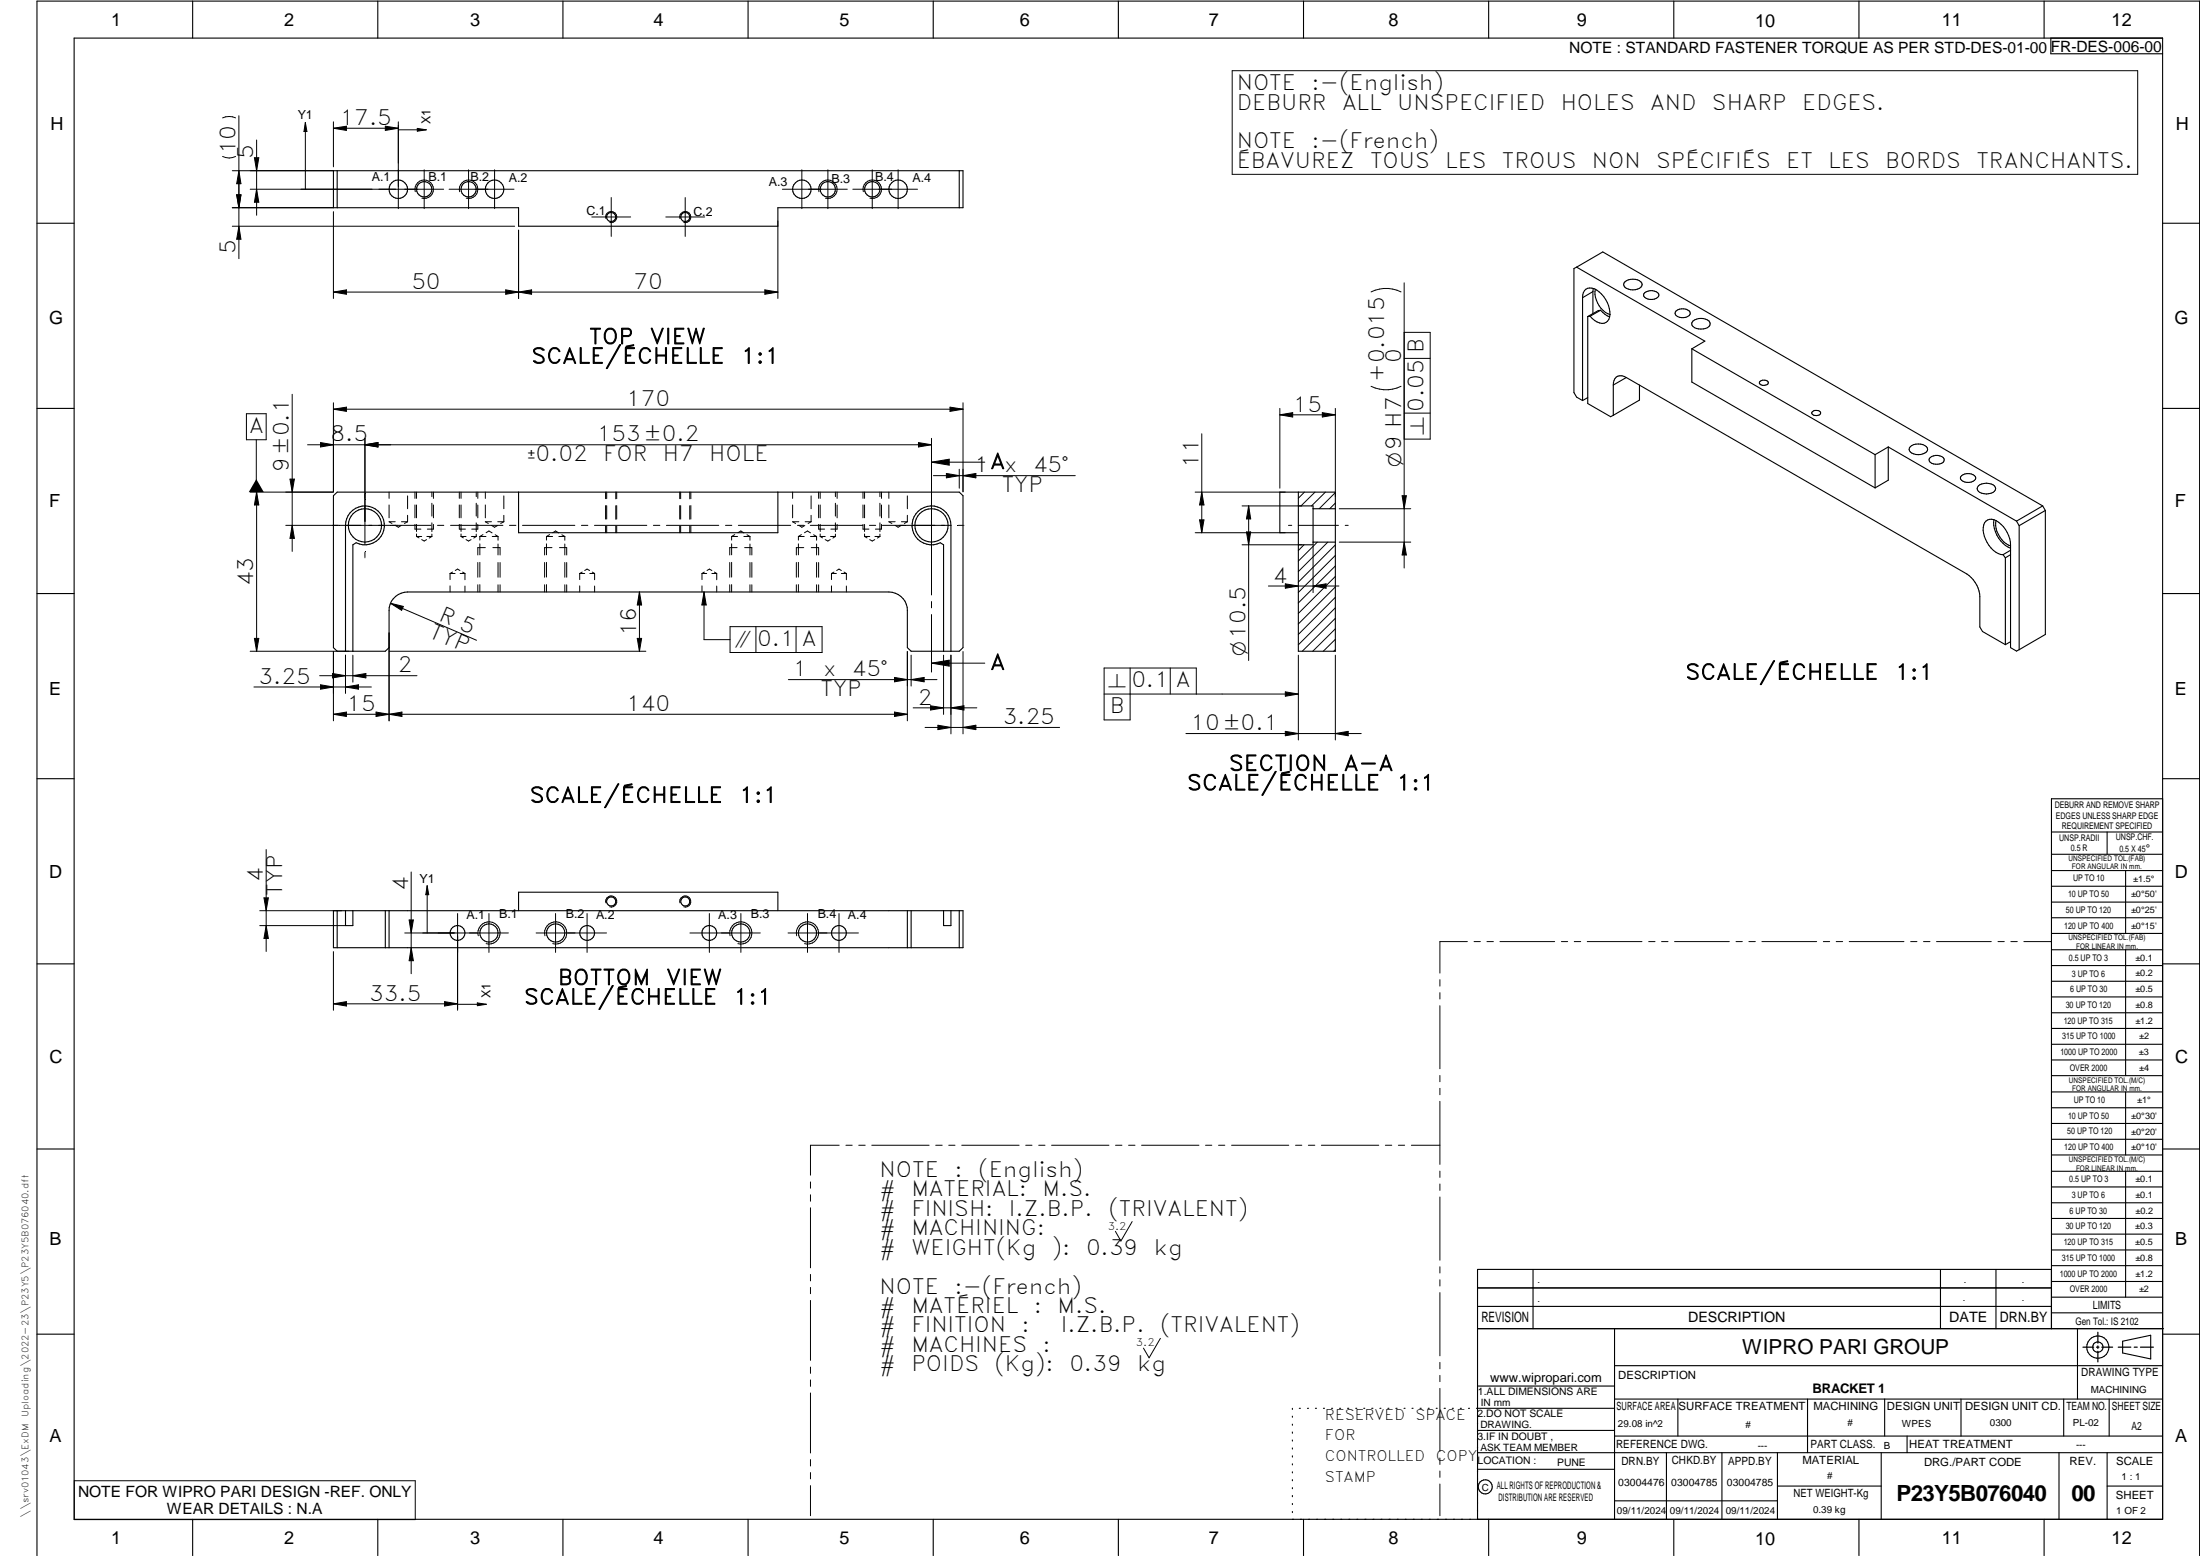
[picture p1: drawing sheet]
<svg xmlns="http://www.w3.org/2000/svg" width="594mm" height="420mm" viewBox="0 0 594 420" stroke-linecap="round" stroke-linejoin="round" font-family="sans-serif">
<g fill="none" stroke="#000" stroke-width=".3">
<path d="M20 10.3h564v400h-564zM52 .3v10M102 .3v10M152 .3v10M202 .3v10M252 .3v10M302 .3v10M352 .3v10M402 .3v10M452 .3v10M502 .3v10M552 .3v10"/>
<path d="M553.8 10.3v4.2h30.2M90 46.1h170v10h-49.9v5h-70.1v-5h-50zM91.1 46.1v10M259 46.1v10M10 60.3h10M425.7 72.1l34.7 20-3.5 2.1M425.7 72.1l-.7 .4v33.5l.7 1.2 1.6 1M425.7 72.1l7.1-4.1 118.8 68.6M430.1 78.7l-2.8 1.7M430.1 78.7v6M430.2 77.9l-.1 .8M430.8 78.1a6.4 6.4 0 0 0 4 6.8"/>
<path d="M438.8 76.1a3.4 3.4 0 0 1 4.6 .4 1.57 1.57 0 0 1-1.8 1.7h-1.3a1.97 1.97 0 0 1-1.9-1.4zM444.2 79a2.81 2.81 0 0 1 3.7 .3 1.4 1.4 0 0 1-1.7 1.6 2.03 2.03 0 0 1-2.4-1.2zM584 60.3h10M427.3 80.4v27.8M427.3 80.4a2.27 2.27 0 0 1 1.2-2.5 2.27 2.27 0 0 1 2.7 .4 7.7 7.7 0 0 1 3.4 7.4 2.1 2.1 0 0 1-3.3 1.3l-1.9-1.6M428.7 85.5v23.5l6.2 3.5 .7-.4M429.4 85.4l-.7 .1M432.2 83.8l-.6 .1-2.9 1.6M432.2 83.8l1.2 1.1 1.3 .7M432.2 83.8l-2.8 1.6M452.6 83.9a2.81 2.81 0 0 1 3.7 .3 1.35 1.35 0 0 1-1.6 1.6 1.93 1.93 0 0 1-2.4-1.2zM456.9 94.2v9l49.4 28.5"/>
<path d="M456.9 94.2l49.4 28.6M457.2 86.7a3.4 3.4 0 0 1 4.5 .4 1.5 1.5 0 0 1-1.7 1.7l-.7 .1a2.16 2.16 0 0 1-2.5-1.5zM10 110.3h10M428.7 107.4l-1.4 .8M435.6 104v8.1M439.2 101.9l-3.6 2.1M439.2 101.9l91.9 53.1a8 8 0 0 1 3.5 6.1v8.2l.7 1.2 6.2 3.6M439.2 101.9a2.14 2.14 0 0 0-2.5-.2 2.14 2.14 0 0 0-1.1 2.3M442.7 104v4l-7.1 4.1M475.3 103a1.52 1.52 0 0 1 2.2 .3 1.32 1.32 0 0 1-1.2 .8 1.32 1.32 0 0 1-1.2-.9zM489.4 111.2a1.52 1.52 0 0 1 2.3 .3 1.32 1.32 0 0 1-1.3 .7 1.32 1.32 0 0 1-1.2-.8zM584 110.3h10"/>
<path d="M90 133.9l1.1-1h167.9l1 1v41l-1 1h-13l-1-1v-10a5 5 0 0 0-5-5h-129.9a5 5 0 0 0-5 5v10l-1.1 1h-12.9l-1.1-1zM140 132.9v10.9h70.1v-10.9M350.6 132.9v43h10v-43h-15v10.9h5M350.6 136.6h4v10.5h-4M354.6 137.4h6M506.3 122.8v8.9M509.9 120.7l34.6 20M509.9 120.7v9l-3.6 2M509.9 120.7l-3.6 2.1M515.9 120.6a3.4 3.4 0 0 1 4.5 .3 1.23 1.23 0 0 1-1.1 1.7 2.77 2.77 0 0 1-3.8-1.3zM521.2 123.5a2.74 2.74 0 0 1 3.7 .3 1.31 1.31 0 0 1-1.6 1.5 1.92 1.92 0 0 1-2.4-1.1zM529.7 128.4a2.81 2.81 0 0 1 3.7 .3 1.4 1.4 0 0 1-1.7 1.6 2.03 2.03 0 0 1-2.3-1.2z"/>
<path d="M534.2 131.2a3.4 3.4 0 0 1 4.6 .4 1.53 1.53 0 0 1-1.8 1.7l-.6 .1a2.18 2.18 0 0 1-2.5-1.4zM551.6 136.6l-7.1 4.1M551.6 136.6l.7 1.2M552.3 137.8v33.5l-7.1 4.1M552.3 137.8l-7.1 4.1M354.6 146.4h6M538.4 140.3a2.11 2.11 0 0 0-2.8 2.1 7.7 7.7 0 0 0 4.7 7.3l.6 .1M538.4 140.3a7.7 7.7 0 0 0 4.5 7.7M538.4 140.3a7.8 7.8 0 0 1 4.5 6.9v27.7l1.6 .9 .7-.4M539 140.6a6.6 6.6 0 0 0 3.9 6.8M540.9 149.8l.6 .8M541.5 150.6v23.5"/>
<path d="M542.9 148.6l-2 1.2M542.9 149.8l-1.4 .8M544.5 140.7l.7 1.2M545.2 141.9v33.5M10 160.3h10M95.3 175.9v-28.8l.9-.5a5.3 5.3 0 0 0 7.3-3.1 5.3 5.3 0 0 0-4.1-6.8 5.3 5.3 0 0 0-6.1 5.2v34M256.8 175.9v-34a5.2 5.2 0 0 0-6.1-5.2 5.2 5.2 0 0 0-4.1 6.8 5.2 5.2 0 0 0 7.3 3.1l.9 .5v28.8M542.9 173.3l-1.4 .8M584 160.3h10M10 210.3h10M584 215.7h-30v143.1M584 210.3h10"/>
<path d="M554 224.7h30M554 230.7h30M554 235.1h30M554 239.3h30M569 224.7v6M574 235.1v17M90 245.9h170v10h-170zM91.1 245.9v10M93.3 245.9v4h2v-4M104 245.9v10M105.1 245.9v10M140 245.9v-5h70.1v5"/>
<path d="M245 245.9v10M246 245.9v10M254.8 245.9v4h2v-4M259 245.9v10M554 243.6h30M554 247.8h30M554 252.1h30M554 256.5h30M574 256.5v33.9M10 260.3h10M554 260.7h30M554 265h30"/>
<path d="M554 269.2h30M554 273.5h30M554 277.7h30M584 260.3h10M554 282h30M554 286.2h30M554 290.4h30M554 294.9h30M554 299.1h30M574 294.9v17M10 310.3h10M554 303.4h30"/>
<path d="M554 307.6h30M554 311.9h30M554 316.3h30M574 316.3v34M584 310.3h10M554 320.5h30M554 324.8h30M554 329h30M554 333.2h30M554 337.5h30M399 358.8h185.2M399 352.8h155"/>
<path d="M399 347.8h155M414 342.8v16M436 358.8v51.5M524 342.8v16M539 342.8v16M554 341.8h30M554 346h30M554 350.3h30M554 354.5h30M554 342.8h-155v67.5M561 358.8v19M10 360.3h10"/>
<path d="M399 374.3h37M436 377.8h148M453.1 377.8v10M488.1 377.8v14.5M508.9 377.8v10M529.5 377.8v10M557.3 377.8v10M569.5 377.8v10M573.2 362.2l7.6-1.6v6.3l-7.6-1.6zM584 368.8h-148M584 360.3h10M349 380.3v.3"/>
<path d="M349 382.4v.3M349 384.6v.3M349 386.7v.3M349 388.8v.3M349 391v.3M349 393.1v.3M349 395.3v.3M349 397.4v.3M349 399.5v.3M350.9 380.3h.2M353.1 380.3h.2M355.2 380.3h.3"/>
<path d="M357.4 380.3h.3M359.6 380.3h.3M361.7 380.3h.3M363.9 380.3h.3M366.1 380.3h.3M368.3 380.3h.2M370.4 380.3h.3M372.6 380.3h.3M374.8 380.3h.3M376.9 380.3h.4M379.1 380.3h.3M381.3 380.3h.3"/>
<path d="M383.4 380.3h.4M385.6 380.3h.3M387.8 380.3h.3M390 380.3h.3M392.2 380.3h.3M394.3 380.3h.3M396.5 380.3h.3M398.7 380.3h37.3M399 396.7h37M399 392.3h185M399 386.2h37M436 387.8h148"/>
<path d="M450 392.3v18M465 392.3v18M480 392.3v18M508 392.3v18M515 387.8v4.5M556 392.3v18M569 392.3v18M52 410.3v9.7M102 410.3v9.7M152 410.3v9.7M202 410.3v9.7M252 410.3v9.7"/>
<path d="M302 410.3v9.7M349 401.7v.3M349 403.8v.4M349 406v.3M349 408.1v.3M352 410.3v9.7M402 410.3v9.7M436 405.3h44M452 410.3v9.7M480 401.3h28M502 410.3v9.7M552 410.3v9.7"/>
<path d="M569 401.3h15M10 420v-419.7h584v419.7"/>
<circle cx="107.6" cy="51.1" r="2.5"/>
<circle cx="114.5" cy="51.1" r="2.08"/>
<circle cx="126.5" cy="51.1" r="2.08"/>
<circle cx="133.6" cy="51.1" r="2.5"/>
<circle cx="165" cy="58.6" r="1.23"/>
<circle cx="185" cy="58.6" r="1.24"/>
<circle cx="216.5" cy="51.1" r="2.49"/>
<circle cx="223.5" cy="51.1" r="2.07"/>
<circle cx="235.5" cy="51.1" r="2.08"/>
<circle cx="242.5" cy="51.1" r="2.49"/>
<circle cx="98.5" cy="141.9" r="4.5"/>
<circle cx="251.5" cy="141.9" r="4.5"/>
<circle cx="123.5" cy="251.9" r="2"/>
<circle cx="132" cy="251.9" r="2.45"/>
<circle cx="150.1" cy="251.9" r="2.46"/>
<circle cx="158.5" cy="251.9" r="2.01"/>
<circle cx="165" cy="243.4" r="1.22"/>
<circle cx="185.1" cy="243.4" r="1.22"/>
<circle cx="191.5" cy="251.9" r="2"/>
<circle cx="200.1" cy="251.9" r="2.45"/>
<circle cx="218.1" cy="251.9" r="2.45"/>
<circle cx="226.5" cy="251.9" r="2"/>
<circle cx="566.5" cy="363.7" r="1.39"/>
<circle cx="566.5" cy="363.8" r="3"/>
<circle cx="401.1" cy="401.5" r="1.9"/>
</g>
<g fill="none" stroke="#000" stroke-width=".27">
<path d="M332.7 19.1h244.6v28h-244.6zM60.1 31.8a4.2 4.2 0 0 1 3.5 0M64.5 31.2v38.6M69.3 37.8v20.3M82.5 33.1l.4 2.4h-.8zM82.5 33.1v18M90 34.6h17.6M90 34.6l3.5-.5v1.1zM90 32.9v12.1M104 34.1l3.6 .5-3.6 .6zM107.6 32.9v23.4M107.6 35.1h7.5"/>
<path d="M112.7 34.7l2.4 .4-2.4 .3zM60.1 42.2a3.9 3.9 0 0 0 3.5 0M62.7 56.1h27.3M62.7 46.1h27.3M63.9 52.6h1.2l-.6 3.5zM64.5 46.1l.6 3.5h-1.2zM68.7 42.6h1.2l-.6 3.5zM69.3 51.1l.6 3.5h-1.2zM90 57.1v23.5M112.1 51.8a2.49 2.49 0 0 1 2.2-3.2 2.49 2.49 0 0 1 2.7 2.7 2.49 2.49 0 0 1-3.1 2.2M114.5 45.8v10.5M119.8 51.1h-52.2"/>
<path d="M121.3 51.1h17.5M124.1 51.8a2.49 2.49 0 0 1 2.2-3.2 2.49 2.49 0 0 1 2.7 2.7 2.49 2.49 0 0 1-3.1 2.2M126.5 45.8v10.5M133.6 45.8v10.5M159.8 58.6h10.5M163.6 59a1.51 1.51 0 0 1 1.3-1.9 1.51 1.51 0 0 1 1.7 1.7 1.51 1.51 0 0 1-1.9 1.3M165.1 53.3v10.5M179.8 58.6h10.5M183.6 59a1.51 1.51 0 0 1 1.3-1.9 1.51 1.51 0 0 1 1.6 1.7 1.51 1.51 0 0 1-1.8 1.3M185 53.3v10.5M210.1 59.6v21M211.3 51.1h17.5"/>
<path d="M216.5 45.8v10.5M221.1 51.8a2.48 2.48 0 0 1 2.2-3.2 2.48 2.48 0 0 1 2.7 2.7 2.48 2.48 0 0 1-3.1 2.2M223.6 45.8v10.5M230.3 51.1h17.5M233.1 51.8a2.49 2.49 0 0 1 2.2-3.2 2.49 2.49 0 0 1 2.7 2.7 2.49 2.49 0 0 1-3.1 2.2M235.5 45.8v10.5M242.5 45.8v10.5M62.7 61.1h76.3M64.5 61.1l.6 3.5h-1.2zM90 78.9h120.1M90 78.9l3.5-.6v1.2zM136.6 78.3v1.2l6.9-1.2v1.2z"/>
<path d="M140 62.1v18.5M206.5 78.3l3.6 .6-3.6 .6zM378.3 78.8a9.1 9.1 0 0 0-8.1 0M379.2 76.4v77M379.2 96.8h7M379.2 89.7h7v28.9h-7M66.5 111.7h5.4v7h-5.4zM69.2 118.7v14.2M78.9 106.5v42.4M86.6 119.5l3.4 .6-3.4 .6zM90 110.5h170M90 110.5l3.5-.6v1.2z"/>
<path d="M90 108.8v24M98.5 118.4v28.7M248 119.5l3.5 .6-3.5 .6zM251.5 118.4v42.3M256.5 109.9l3.5 .6-3.5 .6zM260 108.8v24M324.5 117.1v26.7M345.6 110.3v21.5M345.6 112h15M345.6 112l3.5-.6v1.2zM357.1 111.4l3.5 .6-3.5 .6zM360.6 110.3v23.8"/>
<path d="M378.3 104.3a9.1 9.1 0 0 1-8.1 0M379.2 111.5h7M67.6 132.9h22.4M69.3 132.9l.6 3.5h-1.2zM69.3 132.9v43M78.3 129.4h1.2l-.6 3.5zM83.1 120.1h168.4M98.5 120.1l3.6-.6v1.2zM105.1 132.9v1.7M105.1 136.4v3.4M110.1 133.9v3.5M110.1 139.1v1.8"/>
<path d="M112 132.9v1.7M112 136.4v3.4M112.5 132.9v1.7M112.5 136.4v3.4M116.6 132.9v1.2M116.6 135.9v3.5M117 132.9v1.7M117 136.4v3.4M124 132.9v1.7M124 136.4v3.4M124.5 132.9v1.7M124.5 136.4v3.4"/>
<path d="M128.6 132.9v1.2M128.6 135.9v3.5M129 132.9v1.7M129 136.4v3.4M131.1 132.9v1.7M131.1 136.4v3.4M136.1 133.9v3.5M136.1 139.1v1.8M163.5 132.9v1.8M163.5 136.5v3.7M163.8 132.9v1.8M163.8 136.5v3.7"/>
<path d="M166.3 132.9v1.8M166.3 136.6v3.6M166.5 132.9v1.8M166.5 136.5v3.7M183.6 132.9v1.8M183.6 136.5v3.7M183.8 132.9v1.8M183.8 136.5v3.7M186.3 132.9v1.8M186.3 136.6v3.6M186.6 132.9v1.8M186.6 136.5v3.7"/>
<path d="M214 132.9v1.7M214 136.4v3.4M219 133.9v3.5M219 139.1v1.8M221.1 132.9v1.7M221.1 136.4v3.4M221.5 132.9v1.7M221.5 136.4v3.4M225.6 132.9v1.2M225.6 135.9v3.5M226.1 132.9v1.7M226.1 136.4v3.4"/>
<path d="M233 132.9v1.7M233 136.4v3.4M233.5 132.9v1.7M233.5 136.4v3.4M237.6 132.9v1.2M237.6 135.9v3.5M238 132.9v1.7M238 136.4v3.4M240 132.9v1.7M240 136.4v3.4M245 133.9v3.5M245 139.1v1.8"/>
<path d="M251.5 124.8h14.4M251.5 124.8l4.8-.8v1.6zM252 128.4h38.4M255.6 127.8l3.4 .6-3.4 .6zM259 126.7v5.1M260 128.4l3.5-.6v1.2zM322.7 132.9h24.3M324.5 132.9l.6 3.5h-1.2zM335.4 136.6h16.1M337.2 136.6v41.8M337.2 136.6l.5 3.5h-1.1zM352.2 132.9l-1.6 1.6"/>
<path d="M355.1 132.9l-3.8 3.7M357.9 132.9l-3.7 3.7M360.6 135.8l-1.5 1.6M360.6 133l-4.4 4.4M361.6 137.4h19.4M378.6 133.9h1.2l-.6 3.5zM77.2 141.9h39.2M78.9 141.9l.6 3.5h-1.2zM98.5 149.1v1.2M98.5 150.5v.1M106.7 140.9h-1.6l.7 .5M106.7 141.9l.9 .5 .7-.5"/>
<path d="M108.4 140.9h1.7M110.1 140.9l-.9 .5M112 141.6v1.3h1.7M112.5 141.6v1.9M112.5 144.2v.7M112.5 144.9l.7 .3M112.5 144.9h1.4M115.2 145.7l-.7 .4-.6-.4M115.3 144.9h1.3M116.6 144.9l-.7 .4M116.6 141.2v2.4M116.6 144.2v.7"/>
<path d="M117 141.6v1.3h-1.6M118.1 141.9h1.7M121.5 154.9v1.6M121.5 158.2v1.7M121.5 154.9h1.4M121.7 141.9h14.1M122.2 154.5l-.7 .4M124 141.6v1.3h1.7M124.2 154.1l-.6-.4-.7 .4M124.2 154.9h1.4M124.5 141.6v1.9M124.5 144.2v.7"/>
<path d="M124.5 144.9l.6 .3M124.5 144.9h1.4M124.9 154.5l.7 .4M125.6 154.9v1.6M125.6 158.2v1.7M127.2 145.7l-.7 .4-.6-.4M127.3 144.9h1.3M128.6 144.9l-.7 .4M128.6 141.2v2.4M128.6 144.2v.7M129 141.6v1.3h-1.6M129 151.9v4"/>
<path d="M129 157.9v2M129.6 144.9h1.6M129.6 151.8v4M129.6 157.9v2M129.6 144.9v.9M129.6 146.9v2.9M130.4 144.4l-.8 .5M131.1 147.9h-2.1v2M131.3 143.8l.7-.4 .9 .5M132.7 140.9h-1.6l.8 .5M132.7 141.9l.9 .5 .8-.5M132.9 144.9h1.6"/>
<path d="M133.1 147.9h1.9v2M133.7 144.4l.8 .5M134.4 140.9h1.7M134.5 151.9v4M134.5 157.9v2M134.5 144.9v1M134.5 146.9v3M135 151.9v4M135 157.9v2M136.1 140.9l-.9 .5M137.6 141.9h1.7M141.1 141.9h14.1"/>
<path d="M147.1 151.9v4M147.1 157.9v2M147.6 144.9h1.6M147.6 151.8v4M147.6 157.9v2M147.6 144.9v.9M147.6 146.9v2.9M148.4 144.4l-.8 .5M149 147.9h-1.9v2M149.3 143.8l.7-.4 .9 .5M150.9 144.9h1.6M151.1 147.9h1.9v2"/>
<path d="M151.7 144.4l.8 .5M152.5 151.9v4M152.5 157.9v2M152.5 144.9v1M152.5 146.9v3M153 151.9v4M153 157.9v2M156.5 154.9v1.6M156.5 158.2v1.7M156.5 154.9h1.4M157 141.9h1.7M157.2 154.5l-.7 .4"/>
<path d="M159.2 154.1l-.7-.4-.6 .4M159.3 154.9h1.3M159.9 154.5l.7 .4M160.5 141.9h14.2M160.6 154.9v1.6M160.6 158.2v1.7M163.5 142v1.8M163.8 142v1.8M166.3 142.1v1.7M166.5 142v1.8M172.7 159.9l.6 3.5h-1.2zM172.7 159.9v16"/>
<path d="M176.4 141.9h1.8M180 141.9h14.1M183.6 142v1.8M183.8 142v1.8M186.3 142.1v1.7M186.6 142v1.8M189.6 154.9v1.6M189.6 158.2v1.7M189.6 154.9h1.2M190.1 159.9l.6 3.5h-1.2zM190.1 159.9v12.8h7M190.2 154.5l-.6 .4"/>
<path d="M192.2 154.9h1.3M192.2 154.1l-.6-.4-.7 .4M192.9 154.5l.6 .4M193.5 154.9v1.6M193.5 158.2v1.7M195.9 141.9h1.7M197.1 151.9v4M197.1 157.9v2M197.6 144.9h1.6M197.6 144.9v.9M197.6 146.9v2.9M197.6 151.8v4"/>
<path d="M197.6 157.9v2M198.4 144.4l-.8 .5M199 147.9h-1.9v2M199.3 143.8l.8-.4 .8 .5M199.4 141.9h14.1M200.9 144.9h1.6M201.1 147.9h1.9v2M201.7 144.4l.8 .5M202.5 144.9v1M202.5 146.9v3M202.5 151.9v4M202.5 157.9v2"/>
<path d="M203 151.9v4M203 157.9v2M215 151.9v4M215 157.9v2M215.3 141.9h1.7M215.6 144.9v.9M215.6 146.9v2.9M215.6 144.9h1.6M215.6 151.8v4M215.6 157.9v2M215.7 141.9l.8 .5 .8-.5M215.7 140.9h-1.7l.8 .5"/>
<path d="M216.4 144.4l-.8 .5M217 147.9h-2v2M217.2 143.8l.9-.4 .8 .5M217.4 140.9h1.6M218.8 141.9h14.2M218.9 144.9h1.6M219 140.9l-.8 .5M219.1 147.9h2v2M219.7 144.4l.8 .5M220.5 144.9v1M220.5 146.9v3M220.5 151.9v4"/>
<path d="M220.5 157.9v2M221.1 151.9v4M221.1 157.9v2M221.1 141.6v1.3h1.6M221.5 141.6v1.9M221.5 144.2v.7M221.5 144.9l.6 .3M221.5 144.9h1.3M224.2 145.7l-.6 .4-.8-.4M224.3 144.9h1.3M224.5 154.9h1.3M224.5 154.9v1.6"/>
<path d="M224.5 158.2v1.7M225.2 154.5l-.7 .4M225.6 141.2v2.4M225.6 144.2v.7M225.6 144.9l-.7 .4M226.1 141.6v1.3h-1.7M227.2 154.9h1.4M227.2 154.1l-.6-.4-.7 .4M227.9 154.5l.7 .4M228.6 154.9v1.6M228.6 158.2v1.7M233 141.6v1.3h1.6"/>
<path d="M233.5 141.6v1.9M233.5 144.2v.7M233.5 144.9l.6 .3M233.5 144.9h1.4M234.8 141.9h1.7M236.2 145.7l-.7 .4-.6-.4M236.3 144.9h1.3M237.6 141.2v2.4M237.6 144.2v.7M237.6 144.9l-.7 .4M238 141.6v1.3h-1.6M238.3 141.9h18.5"/>
<path d="M241.7 140.9h-1.7l.8 .5M241.7 141.9l.8 .5 .8-.5M243.4 140.9h1.6M245 140.9l-.8 .5M258.8 141.9h1.2M260.2 141.9h.1M322.7 143.8h24.3M323.9 140.4h1.2l-.6 3.4zM335.4 147.1h16.1M336.6 143.6h1.1l-.5 3.5zM342.5 158.2h19.1M347.1 157.6l3.5 .6-3.5 .6z"/>
<path d="M347.9 141.9h.9M350.6 141.9h10.8M352.1 147.1l-1.5 1.6M354.6 158.2l3.5-.6v1.2zM354.6 147.4v12.6M355.7 146.4l-5.1 5.1M358.6 146.4l-8 7.9M360.6 147.2l-10 10M360.6 150l-10 10M360.6 152.8l-10 10M360.6 155.7l-10 10M360.6 158.5l-10 10"/>
<path d="M361.6 146.4h19.4M363.3 141.9h.8M379.2 146.4l.6 3.5h-1.2zM67.6 175.9h26.6M68.7 172.4h1.2l-.6 3.5zM90 175.9v18.7M93.3 176.9v10.3M95.3 176.9v7.3M105.1 170.9v23.7M105.1 175.9h69.3M105.4 162.9l3.5 .8-.4 1.1zM105.4 162.9l23.3 10"/>
<path d="M172.1 172.4h1.2l-.6 3.5zM197.1 169.2h24.9v7h-24.9zM204.1 169.2v7M215 169.2v7M245 175.9v18.7M246 176.9v8.4M251.5 179.1l4.8-.8v1.6zM251.5 162.4v1.7M251.5 165.9v15.6M251.5 179.1h14.4M254.8 176.9v16M256.8 176.9v21.3"/>
<path d="M260 175.9v22.3M350.6 176.9v22.9M360.6 175.4l-.4 .5M360.6 172.6l-3.3 3.3M360.6 169.8l-6.1 6.1M360.6 161.3l-10 10M360.6 164.1l-10 10M360.6 167l-8.9 8.9M360.6 176.9v22.9M68.6 185.5h31.7M86.3 182.5h26.3M86.6 184.9l3.4 .6-3.4 .6z"/>
<path d="M89.8 181.9l3.5 .6-3.5 .5zM90 192.9l3.5-.6v1.2zM90 192.9h155M93.3 185.5l3.5-.6v1.2zM95.3 182.5l3.5-.6v1.1zM101.6 192.3l6.9 1.2v-1.2l-6.9 1.2zM212.9 183.5h40.1M241.5 192.3l3.5 .6-3.5 .6zM241.5 182.9l3.5 .6-3.5 .6zM246 183.5l3.5-.6v1.2zM246.6 191.1h17.2M249.8 196.4h36.3"/>
<path d="M251.3 190.6l3.5 .5-3.5 .6zM253.3 195.8l3.5 .6-3.5 .6zM256.8 191.1l3.5-.5v1.1zM260 196.4l3.5-.6v1.2zM298.1 187.4h52.5M305.2 180.4v14h-7.1v-14h24.9v7M316 180.4v7M320.2 198.1h47.4M347.1 197.5l3.5 .6-3.5 .6zM347.1 186.8l3.5 .6-3.5 .6zM360.6 198.1l3.5-.6v1.2zM71.9 229.4v27.5"/>
<path d="M111 235.5v27.4M115.4 239.2v12.7M115.4 239.2l.4 2.4h-.8zM70.1 249.9h23.2M70.1 245.9h22.1M71.3 242.4h1.2l-.6 3.5zM71.9 249.9l.6 3.5h-1.2zM90 257v15.8M109.3 251.9h28M110.5 248.4h1.1l-.6 3.5zM111 255.9l.6 3.5h-1.1zM123.6 246.7v26.1"/>
<path d="M129.2 252.7a2.99 2.99 0 0 1 2.6-3.8 2.99 2.99 0 0 1 3.2 3.3 2.99 2.99 0 0 1-3.7 2.6M132 246.7v10.5M144.8 251.9h19M147.1 252.7a3 3 0 0 1 2.7-3.8 3 3 0 0 1 3.2 3.3 3 3 0 0 1-3.7 2.6M150 246.7v10.5M158.5 246.7v10.5M163.6 243.8a1.49 1.49 0 0 1 1.3-1.9 1.49 1.49 0 0 1 1.6 1.6 1.49 1.49 0 0 1-1.8 1.4M183.6 243.8a1.49 1.49 0 0 1 1.3-1.9 1.49 1.49 0 0 1 1.6 1.6 1.49 1.49 0 0 1-1.8 1.4M186.3 251.9h19M191.6 246.7v10.5M197.1 252.7a3 3 0 0 1 2.7-3.8 3 3 0 0 1 3.2 3.3 3 3 0 0 1-3.7 2.6M200.1 246.7v10.5"/>
<path d="M212.8 251.9h19M215.1 252.7a3 3 0 0 1 2.7-3.8 3 3 0 0 1 3.2 3.3 3 3 0 0 1-3.8 2.6M218.1 246.7v10.5M226.6 246.7v10.5M396.2 254.3h-7.4v8.5M398.1 254.3h1.6M401.5 254.3h1.8M405 254.3h14.8M421.6 254.3h1.7M425.1 254.3h1.7M428.6 254.3h14.8M445.2 254.3h1.7"/>
<path d="M448.7 254.3h1.7M452.2 254.3h14.8M468.8 254.3h1.7M472.3 254.3h1.7M475.8 254.3h14.8M492.4 254.3h1.7M495.8 254.3h1.8M499.4 254.3h14.7M516 254.3h1.6M519.4 254.3h1.8M522.9 254.3h14.8M539.5 254.3h1.7"/>
<path d="M543 254.3h1.7M546.5 254.3h7.4M90 271.1l3.5-.6v1.2zM90 271.1h33.6M120.1 270.5l3.5 .6-3.5 .6zM123.6 271.2h7.7M128.9 270.8l2.4 .4-2.4 .4zM388.8 264.5v1.8M388.8 268.1v1.6M388.8 271.6v17M388.8 290.4v1.7M388.8 293.9v1.7"/>
<path d="M388.8 297.4v17M218.9 319.2v1.6M226.6 309.2h-7.7v8.1M228.4 309.2h1.7M231.9 309.2h1.7M235.4 309.2h15.5M252.7 309.2h1.7M256.2 309.2h1.7M259.7 309.2h15.5M277 309.2h1.7M280.5 309.2h1.7M284 309.2h15.5"/>
<path d="M301.2 309.2h1.8M304.8 309.2h1.7M308.3 309.2h15.5M325.5 309.2h1.7M329.1 309.2h1.6M332.6 309.2h15.4M349.8 309.2h1.7M353.3 309.2h1.7M356.8 309.2h15.5M374.1 309.2h1.7M377.6 309.2h1.7M381.1 309.2h7.7"/>
<path d="M388.8 316.2v1.7M388.8 319.7v1.7M218.9 322.6v1.8M218.9 326.1v16.2M305.7 329.9l-3 5.2-1.5-2.6M388.8 323.2v17.1M218.9 344.1v1.8M218.9 347.6v1.7M218.9 351.2v16.1M388.8 342.1v1.6M388.8 345.6v1.7M388.8 349v17.1"/>
<path d="M218.9 369.1v1.7M218.9 372.6v1.8M218.9 376.1v16.2M313.3 361.4l-3 5.2-1.5-2.6M388.8 367.9v1.7M388.8 371.4v1.7M388.8 374.9v17M20.1 399.8h92v10.5h-92zM218.9 394.1v1.8M218.9 397.6v1.7M388.8 393.7v1.7M388.8 397.2v1.7"/>
<path d="M218.9 401.2v8.1M388.8 400.7v8.6"/>
</g>
<path d="M566.5 359.7v3M562.5 363.8h2.9M566.1 363.8h.7M566.5 363.4v.7M566.5 364.9v2.8M567.6 363.8h2.9M572 363.8h3.4M576.3 363.8h.8M578 363.8h3.5" fill="none" stroke="#000" stroke-width=".34"/>
<g fill="#000">
<path d="M82.5 33.1l.4 2.4h-.8zM90 34.6l3.5-.5v1.1zM104 34.1l3.6 .5-3.6 .6zM112.7 34.7l2.4 .4-2.4 .3zM63.9 52.6h1.2l-.6 3.5zM64.5 46.1l.6 3.5h-1.2zM68.7 42.6h1.2l-.6 3.5zM69.3 51.1l.6 3.5h-1.2zM64.5 61.1l.6 3.5h-1.2zM90 78.9l3.5-.6v1.2zM136.6 78.3l3.4 .6-3.4 .6zM140 78.9l3.5-.6v1.2z"/>
<path d="M206.5 78.3l3.6 .6-3.6 .6zM86.6 119.5l3.4 .6-3.4 .6zM90 110.5l3.5-.6v1.2zM98.5 120.1l3.6-.6v1.2zM248 119.5l3.5 .6-3.5 .6zM256.5 109.9l3.5 .6-3.5 .6zM345.6 112l3.5-.6v1.2zM357.1 111.4l3.5 .6-3.5 .6zM69.2 129.4l2 3.5h-4zM69.3 132.9l.6 3.5h-1.2zM78.3 129.4h1.2l-.6 3.5zM255.6 127.8l3.4 .6-3.4 .6z"/>
<path d="M251.5 124.8l4.8-.8v1.6zM260 128.4l3.5-.6v1.2zM324.5 132.9l.6 3.5h-1.2zM378.6 133.9h1.2l-.6 3.5zM78.9 141.9l.6 3.5h-1.2zM323.9 140.4h1.2l-.6 3.4zM337.2 136.6l.5 3.5h-1.1zM336.6 143.6h1.1l-.5 3.5zM347.1 157.6l3.5 .6-3.5 .6zM354.6 158.2l3.5-.6v1.2zM379.2 146.4l.6 3.5h-1.2zM68.7 172.4h1.2l-.6 3.5z"/>
<path d="M105.4 162.9l3.5 .8-.4 1.1zM172.1 172.4h1.2l-.6 3.5zM172.7 159.9l.6 3.5h-1.2zM190.1 159.9l.6 3.5h-1.2zM251.5 179.1l4.8-.8v1.6zM86.6 184.9l3.4 .6-3.4 .6zM89.8 181.9l3.5 .6-3.5 .5zM90 192.9l3.5-.6v1.2zM93.3 185.5l3.5-.6v1.2zM95.3 182.5l3.5-.6v1.1zM101.6 192.3l3.5 .6-3.5 .6zM105.1 192.9l3.4-.6v1.2z"/>
<path d="M241.5 192.3l3.5 .6-3.5 .6zM241.5 182.9l3.5 .6-3.5 .6zM246 183.5l3.5-.6v1.2zM251.3 190.6l3.5 .5-3.5 .6zM253.3 195.8l3.5 .6-3.5 .6zM256.8 191.1l3.5-.5v1.1zM260 196.4l3.5-.6v1.2zM347.1 197.5l3.5 .6-3.5 .6zM347.1 186.8l3.5 .6-3.5 .6zM360.6 198.1l3.5-.6v1.2zM71.9 249.9l.6 3.5h-1.2zM71.3 242.4h1.2l-.6 3.5z"/>
<path d="M111 255.9l.6 3.5h-1.1zM110.5 248.4h1.1l-.6 3.5zM115.4 239.2l.4 2.4h-.8zM90 271.1l3.5-.6v1.2zM120.1 270.5l3.5 .6-3.5 .6zM128.9 270.8l2.4 .4-2.4 .4z"/>
</g>
<g font-size="6">
<text x="512.1" y="405.2">P23Y5B076040</text>
<text x="559.4" y="405.2">00</text>
</g>
<g font-size="5.7">
<text x="334" y="24.3">NOTE</text>
<text x="334" y="29.6">DEBURR</text>
<text x="354.1" y="24.3">:-(English)</text>
<text x="362.4" y="29.6">ALL</text>
<text x="377.3" y="29.6">UNSPECIFIED</text>
<text x="421.4" y="29.6">HOLES</text>
<text x="445.6" y="29.6">AND</text>
<text x="462.3" y="29.6">SHARP</text>
<text x="486.7" y="29.6">EDGES.</text>
<text x="91.7" y="33.8">17.5</text>
<text x="63.6" y="41.6" transform="rotate(-90 63.6 41.6)">10</text>
<text x="334" y="40.1">NOTE</text>
<text x="354.1" y="40.1">:-(French)</text>
<text x="68.4" y="43" transform="rotate(-90 68.4 43)">5</text>
<text x="334" y="45.3">ÉBAVUREZ</text>
<text x="370" y="45.3">TOUS</text>
<text x="390.3" y="45.3">LES</text>
<text x="405.6" y="45.3">TROUS</text>
<text x="429.9" y="45.3">NON</text>
<text x="447.2" y="45.3">SPÉCIFIÉS</text>
<text x="482.3" y="45.3">ET</text>
<text x="493.7" y="45.3">LES</text>
<text x="509.1" y="45.3">BORDS</text>
<text x="533.7" y="45.3">TRANCHANTS.</text>
<text x="63.6" y="68.6" transform="rotate(-90 63.6 68.6)">5</text>
<text x="111.1" y="78">50</text>
<text x="171.1" y="78">70</text>
<text x="159.1" y="92.9">TOP</text>
<text x="175.5" y="92.9">VIEW</text>
<text x="143.5" y="98.1">SCALE/ÉCHELLE</text>
<text x="200.1" y="98.1">1:1</text>
<text x="378.3" y="98.1" transform="rotate(-90 378.3 98.1)">0</text>
<text x="373.8" y="103.1" transform="rotate(-90 373.8 103.1)">+0.015</text>
<text x="169.1" y="109.6">170</text>
<text x="349.1" y="111.1">15</text>
<text x="384.4" y="111.2" transform="rotate(-90 384.4 111.2)">0.05 B</text>
<text x="67.3" y="117">A</text>
<text x="89.2" y="119.2">8.5</text>
<text x="161.2" y="119.2">153±0.2</text>
<text x="162.9" y="124.5">FOR</text>
<text x="179" y="124.5">H7</text>
<text x="191.5" y="124.5">HOLE</text>
<text x="78" y="127.5" transform="rotate(-90 78 127.5)">9±0.1</text>
<text x="263.1" y="127.6">1Ax</text>
<text x="279" y="127.6">45°</text>
<text x="323.6" y="126.2" transform="rotate(-90 323.6 126.2)">11</text>
<text x="270.5" y="132.8">TYP</text>
<text x="68.4" y="158.3" transform="rotate(-90 68.4 158.3)">43</text>
<text x="343.7" y="157.4">4</text>
<text x="118.2" y="167.4" transform="rotate(23 118.2 167.4)">R 5</text>
<text x="115.6" y="172" transform="rotate(23 115.6 172)">TYP</text>
<text x="171.8" y="171.8" transform="rotate(-90 171.8 171.8)">16</text>
<text x="204.5" y="174.5">0.1 A</text>
<text x="69.8" y="184.6">3.25</text>
<text x="107.4" y="181.6">2</text>
<text x="214.1" y="182.6">1</text>
<text x="222.2" y="182.6">x</text>
<text x="230" y="182.6">45°</text>
<text x="267.4" y="180.8">A</text>
<text x="305.5" y="185.6">0.1 A</text>
<text x="455.1" y="183.5">SCALE/ÉCHELLE</text>
<text x="511.7" y="183.5">1:1</text>
<text x="221.6" y="187.9">TYP</text>
<text x="247.8" y="190.3">2</text>
<text x="93.6" y="192">15</text>
<text x="169.1" y="192">140</text>
<text x="270.8" y="195.5">3.25</text>
<text x="299.7" y="192.7">B</text>
<text x="321.5" y="197.2">10±0.1</text>
<text x="331.8" y="208.1">SECTION</text>
<text x="362.9" y="208.1">A-A</text>
<text x="320.5" y="213.4">SCALE/ÉCHELLE</text>
<text x="377.1" y="213.4">1:1</text>
<text x="143" y="216.7">SCALE/ÉCHELLE</text>
<text x="199.6" y="216.7">1:1</text>
<text x="71" y="238.2" transform="rotate(-90 71 238.2)">4</text>
<text x="76.2" y="241.8" transform="rotate(-90 76.2 241.8)">TYP</text>
<text x="110.2" y="240.6" transform="rotate(-90 110.2 240.6)">4</text>
<text x="150.7" y="265.9">BOTTOM</text>
<text x="179.9" y="265.9">VIEW</text>
<text x="99.7" y="270.2">33.5</text>
<text x="141.5" y="271.2">SCALE/ÉCHELLE</text>
<text x="198" y="271.2">1:1</text>
<text x="237.5" y="317.8">NOTE</text>
<text x="257.7" y="317.8">:</text>
<text x="264.1" y="317.8">(English)</text>
<text x="237.5" y="323">#</text>
<text x="246.1" y="323">MATERIAL:</text>
<text x="281.5" y="323">M.S.</text>
<text x="237.5" y="328.3">#</text>
<text x="246.1" y="328.3">FINISH:</text>
<text x="272.4" y="328.3">I.Z.B.P.</text>
<text x="299.3" y="328.3">(TRIVALENT)</text>
<text x="237.5" y="333.5">#</text>
<text x="246.1" y="333.5">MACHINING:</text>
<text x="237.5" y="338.8">#</text>
<text x="246.1" y="338.8">WEIGHT(Kg</text>
<text x="284" y="338.8">):</text>
<text x="293.3" y="338.8">0.39</text>
<text x="311.6" y="338.8">kg</text>
<text x="237.5" y="349.3">NOTE</text>
<text x="257.7" y="349.3">:-(French)</text>
<text x="237.5" y="354.5">#</text>
<text x="237.5" y="359.8">#</text>
<text x="246.1" y="359.8">FINITION</text>
<text x="246.1" y="354.5">MATÉRIEL</text>
<text x="275.8" y="359.8">:</text>
<text x="279.2" y="354.5">:</text>
<text x="285.6" y="354.5">M.S.</text>
<text x="286.4" y="359.8">I.Z.B.P.</text>
<text x="313.3" y="359.8">(TRIVALENT)</text>
<text x="237.5" y="365">#</text>
<text x="246.1" y="365">MACHINES</text>
<text x="281.5" y="365">:</text>
<text x="237.5" y="370.3">#</text>
<text x="246.1" y="370.3">POIDS</text>
<text x="268.5" y="370.3">(Kg):</text>
<text x="288.8" y="370.3">0.39</text>
<text x="307.1" y="370.3">kg</text>
</g>
<text font-size="5.6" x="470.5" y="365.5">WIPRO PARI GROUP</text>
<g font-size="5.4">
<text x="384.4" y="117.5" transform="rotate(-90 384.4 117.5)">n</text>
<text x="142.5" y="124.5">u0.02</text>
<text x="378.3" y="126.2" transform="rotate(-90 378.3 126.2)">O9 H7</text>
<text x="198.4" y="174.5">i</text>
<text x="336.3" y="177.1" transform="rotate(-90 336.3 177.1)">O10.5</text>
<text x="299.2" y="185.6">n</text>
</g>
<g font-size="4.9">
<text x="30" y="6.9">1</text>
<text x="76.7" y="6.9">2</text>
<text x="127" y="6.9">3</text>
<text x="176.5" y="6.9">4</text>
<text x="226.7" y="6.9">5</text>
<text x="275.4" y="6.9">6</text>
<text x="326.4" y="6.9">7</text>
<text x="375" y="6.9">8</text>
<text x="425.8" y="6.9">9</text>
<text x="473.9" y="7.3">10</text>
<text x="524.3" y="6.9">11</text>
<text x="570.2" y="6.9">12</text>
<text x="13.6" y="35.1">H</text>
<text x="587.6" y="35.1">H</text>
<text x="13.2" y="87.5">G</text>
<text x="587.2" y="87.5">G</text>
<text x="13.2" y="137">F</text>
<text x="587.2" y="137">F</text>
<text x="13.2" y="187.6">E</text>
<text x="587.2" y="187.6">E</text>
<text x="13.2" y="237">D</text>
<text x="587.2" y="237">D</text>
<text x="13.4" y="287.1">C</text>
<text x="587.4" y="287.1">C</text>
<text x="13.4" y="336.2">B</text>
<text x="587.4" y="336.2">B</text>
<text x="13.4" y="389.3">A</text>
<text x="587.4" y="389.3">A</text>
<text x="30" y="416.9">1</text>
<text x="76.7" y="416.9">2</text>
<text x="127" y="416.9">3</text>
<text x="176.5" y="416.9">4</text>
<text x="226.7" y="416.9">5</text>
<text x="275.4" y="416.9">6</text>
<text x="326.4" y="416.9">7</text>
<text x="375" y="416.9">8</text>
<text x="425.8" y="416.9">9</text>
<text x="473.9" y="417.3">10</text>
<text x="524.3" y="416.9">11</text>
<text x="570.2" y="416.9">12</text>
</g>
<g font-size="4.2">
<text x="423.7" y="14.3">NOTE : STANDARD FASTENER TORQUE AS PER STD-DES-01-00</text>
<text x="553.8" y="14">FR-DES-006-00</text>
<text x="21.1" y="404.3">NOTE FOR WIPRO PARI DESIGN -REF. ONLY</text>
<text x="45.1" y="408.8">WEAR DETAILS : N.A</text>
</g>
<g font-size="3.9">
<text x="400" y="357.1">REVISION</text>
<text x="455.9" y="357.1">DESCRIPTION</text>
<text x="526.4" y="357.1">DATE</text>
<text x="540" y="357.1">DRN.BY</text>
<text x="357.8" y="383.3">RESERVED</text>
<text x="382.3" y="383.3">SPACE</text>
<text x="357.8" y="388.9">FOR</text>
<text x="357.8" y="394.5">CONTROLLED</text>
<text x="387.8" y="394.5">COPY</text>
<text x="357.8" y="400">STAMP</text>
</g>
<text font-size="3.6" x="489.5" y="376.1">BRACKET 1</text>
<text font-size="3.5" x="402.4" y="373.3">www.wipropari.com</text>
<g font-size="3.4">
<text x="80.4" y="32.3">Y1</text>
<text x="116.3" y="33.4" transform="rotate(-90 116.3 33.4)">X1</text>
<text x="100.4" y="48.9">A.1</text>
<text x="115.7" y="48.8">B.1</text>
<text x="127" y="48.9">B.2</text>
<text x="137.4" y="49.2">A.2</text>
<text x="207.6" y="50.2">A.3</text>
<text x="224.5" y="49.4">B.3</text>
<text x="236.3" y="48.9">B.4</text>
<text x="246.4" y="49.2">A.4</text>
<text x="158.4" y="58">C.1</text>
<text x="187.2" y="58.3">C.2</text>
<text x="113.3" y="238.3">Y1</text>
<text x="126" y="248.2">A.1</text>
<text x="134.8" y="247.9">B.1</text>
<text x="152.8" y="247.9">B.2</text>
<text x="160.9" y="248.2">A.2</text>
<text x="194" y="248.2">A.3</text>
<text x="202.8" y="247.9">B.3</text>
<text x="220.8" y="247.9">B.4</text>
<text x="229" y="248.2">A.4</text>
<text x="132.5" y="269.5" transform="rotate(-90 132.5 269.5)">X1</text>
</g>
<g font-size="3.1">
<text x="565.1" y="353.5">LIMITS</text>
<text x="562" y="371.7">DRAWING TYPE</text>
<text x="437" y="372.3">DESCRIPTION</text>
<text x="436.5" y="380.8">SURFACE AREA</text>
<text x="453.3" y="380.8">SURFACE TREATMENT</text>
<text x="489.7" y="380.8">MACHINING</text>
<text x="509.5" y="380.8">DESIGN UNIT</text>
<text x="530.6" y="380.8">DESIGN UNIT CD.</text>
<text x="558" y="380.6">TEAM NO.</text>
<text x="570.3" y="380.7">SHEET SIZE</text>
<text x="575.6" y="386.1">A2</text>
<text x="436.4" y="391.1">REFERENCE DWG.</text>
<text x="437.8" y="395.5">DRN.BY</text>
<text x="451.4" y="395.4">CHKD.BY</text>
<text x="466.6" y="395.5">APPD.BY</text>
<text x="486.7" y="395.4">MATERIAL</text>
<text x="488.9" y="390.9">PART CLASS.</text>
<text x="515.6" y="390.9">HEAT TREATMENT</text>
<text x="519.6" y="395.9">DRG./PART CODE</text>
<text x="558.9" y="395.5">REV.</text>
<text x="571.4" y="395.6">SCALE</text>
<text x="484.3" y="404.2">NET WEIGHT-Kg</text>
<text x="571.4" y="404.7">SHEET</text>
</g>
<text font-size="3" x="579.5" y="230.1">°</text>
<g font-size="2.8">
<text x="299.1" y="332.1">3.2</text>
<text x="560.4" y="357.7">Gen Tol.: IS 2102</text>
<text x="306.7" y="363.6">3.2</text>
<text x="399.1" y="376.6">1.ALL DIMENSIONS ARE</text>
<text x="399" y="382.7">2.DO NOT SCALE</text>
<text x="399" y="388.7">3.IF IN DOUBT ,</text>
<text x="399" y="395.4">LOCATION :</text>
<text x="420.5" y="396">PUNE</text>
<text x="404.2" y="402">ALL RIGHTS OF REPRODUCTION &amp;</text>
<text x="437" y="401.2">03004476</text>
<text x="451.3" y="401.2">03004785</text>
<text x="466.3" y="401.2">03004785</text>
<text x="404.7" y="405.4">DISTRIBUTION ARE RESERVED</text>
</g>
<g font-size="2.7">
<text x="564.6" y="376.2">MACHINING</text>
<text x="399.9" y="379.7">IN mm</text>
<text x="399.7" y="385.7">DRAWING.</text>
<text x="436.9" y="385.4">29.08 in^2</text>
<text x="471.4" y="385.5">#</text>
<text x="498.9" y="385">#</text>
<text x="513.6" y="385.3">WPES</text>
<text x="537.3" y="385.1">0300</text>
<text x="559.7" y="385.1">PL-02</text>
<text x="399.7" y="391.8">ASK TEAM MEMBER</text>
<text x="474.6" y="391.2">---</text>
<text x="508.7" y="391.2">B</text>
<text x="560.6" y="391.1">---</text>
<text x="493.4" y="399.5">#</text>
<text x="572.8" y="399.7">1 : 1</text>
<text x="400.1" y="402.5">C</text>
<text x="436.6" y="408.7">09/11/2024</text>
<text x="450.9" y="408.8">09/11/2024</text>
<text x="466" y="408.9">09/11/2024</text>
<text x="489.6" y="408.5">0.39 kg</text>
<text x="571.4" y="408.7">1 OF 2</text>
</g>
<g font-size="2.5">
<text x="554.9" y="218.3">DEBURR AND REMOVE SHARP</text>
<text x="555.2" y="221">EDGES UNLESS SHARP EDGE</text>
<text x="556.1" y="227.1">UNSP.RADII</text>
<text x="556.8" y="223.8">REQUIREMENT SPECIFIED</text>
<text x="571.4" y="226.9">UNSP.CHF.</text>
<text x="559.2" y="229.9">0.5 R</text>
<text x="572.3" y="230.1">0.5 X 45</text>
<text x="559.8" y="238">UP TO 10</text>
<text x="576.1" y="238.1">±1.5°</text>
<text x="558.5" y="242.2">10 UP TO 50</text>
<text x="575.5" y="242.3">±0°50'</text>
<text x="557.4" y="250.7">120 UP TO 400</text>
<text x="557.9" y="246.5">50 UP TO 120</text>
<text x="575.5" y="250.7">±0°15'</text>
<text x="575.5" y="246.5">±0°25'</text>
<text x="558.7" y="259.4">0.5 UP TO 3</text>
<text x="559.5" y="263.7">3 UP TO 6</text>
<text x="576.6" y="263.6">±0.2</text>
<text x="576.6" y="259.4">±0.1</text>
<text x="559" y="267.9">6 UP TO 30</text>
<text x="576.6" y="267.9">±0.5</text>
<text x="557.8" y="272.2">30 UP TO 120</text>
<text x="576.6" y="272.2">±0.8</text>
<text x="556.9" y="280.7">315 UP TO 1000</text>
<text x="557.3" y="276.4">120 UP TO 315</text>
<text x="576.6" y="276.4">±1.2</text>
<text x="577.7" y="280.7">±2</text>
<text x="556.4" y="284.9">1000 UP TO 2000</text>
<text x="577.6" y="284.9">±3</text>
<text x="558.9" y="289.2">OVER 2000</text>
<text x="577.7" y="289.3">±4</text>
<text x="560" y="297.9">UP TO 10</text>
<text x="577.1" y="297.9">±1°</text>
<text x="558.5" y="302.1">10 UP TO 50</text>
<text x="575.5" y="302.1">±0°30'</text>
<text x="557.4" y="310.6">120 UP TO 400</text>
<text x="558.2" y="306.3">50 UP TO 120</text>
<text x="575.5" y="310.6">±0°10'</text>
<text x="575.5" y="306.4">±0°20'</text>
<text x="558.8" y="319.2">0.5 UP TO 3</text>
<text x="559.4" y="323.4">3 UP TO 6</text>
<text x="576.6" y="319.2">±0.1</text>
<text x="576.6" y="323.5">±0.1</text>
<text x="558.9" y="327.7">6 UP TO 30</text>
<text x="576.7" y="327.7">±0.2</text>
<text x="557.8" y="332">30 UP TO 120</text>
<text x="576.6" y="332">±0.3</text>
<text x="556.8" y="340.5">315 UP TO 1000</text>
<text x="557.3" y="336.3">120 UP TO 315</text>
<text x="576.6" y="336.3">±0.5</text>
<text x="576.6" y="340.5">±0.8</text>
<text x="415.2" y="346.4">.</text>
<text x="530.3" y="346.5">.</text>
<text x="545.9" y="346.4">.</text>
<text x="556.2" y="344.7">1000 UP TO 2000</text>
<text x="576.6" y="344.7">±1.2</text>
<text x="415.2" y="351.5">.</text>
<text x="530" y="351.3">.</text>
<text x="545.9" y="351.4">.</text>
<text x="558.9" y="349">OVER 2000</text>
<text x="577.6" y="349">±2</text>
</g>
<g font-size="2.4">
<text x="7.7" y="382.7" transform="rotate(-90 7.7 382.7)">Uploading\2022-23\P23Y5\P23Y5B076040.dft</text>
<text x="7.7" y="409.8" transform="rotate(-90 7.7 409.8)">\\srv01043\ExDM</text>
</g>
<g font-size="2.1">
<text x="558.5" y="232.4">UNSPECIFIED TOL.(FAB)</text>
<text x="559.5" y="234.7">FOR ANGULAR IN mm.</text>
<text x="558.6" y="253.9">UNSPECIFIED TOL.(FAB)</text>
<text x="560.7" y="256.3">FOR LINEAR IN mm.</text>
<text x="558.7" y="292.3">UNSPECIFIED TOL.(M/C)</text>
<text x="559.6" y="294.7">FOR ANGULAR IN mm.</text>
<text x="558.7" y="313.7">UNSPECIFIED TOL.(M/C)</text>
<text x="560.6" y="316.1">FOR LINEAR IN mm.</text>
</g>
</svg>
